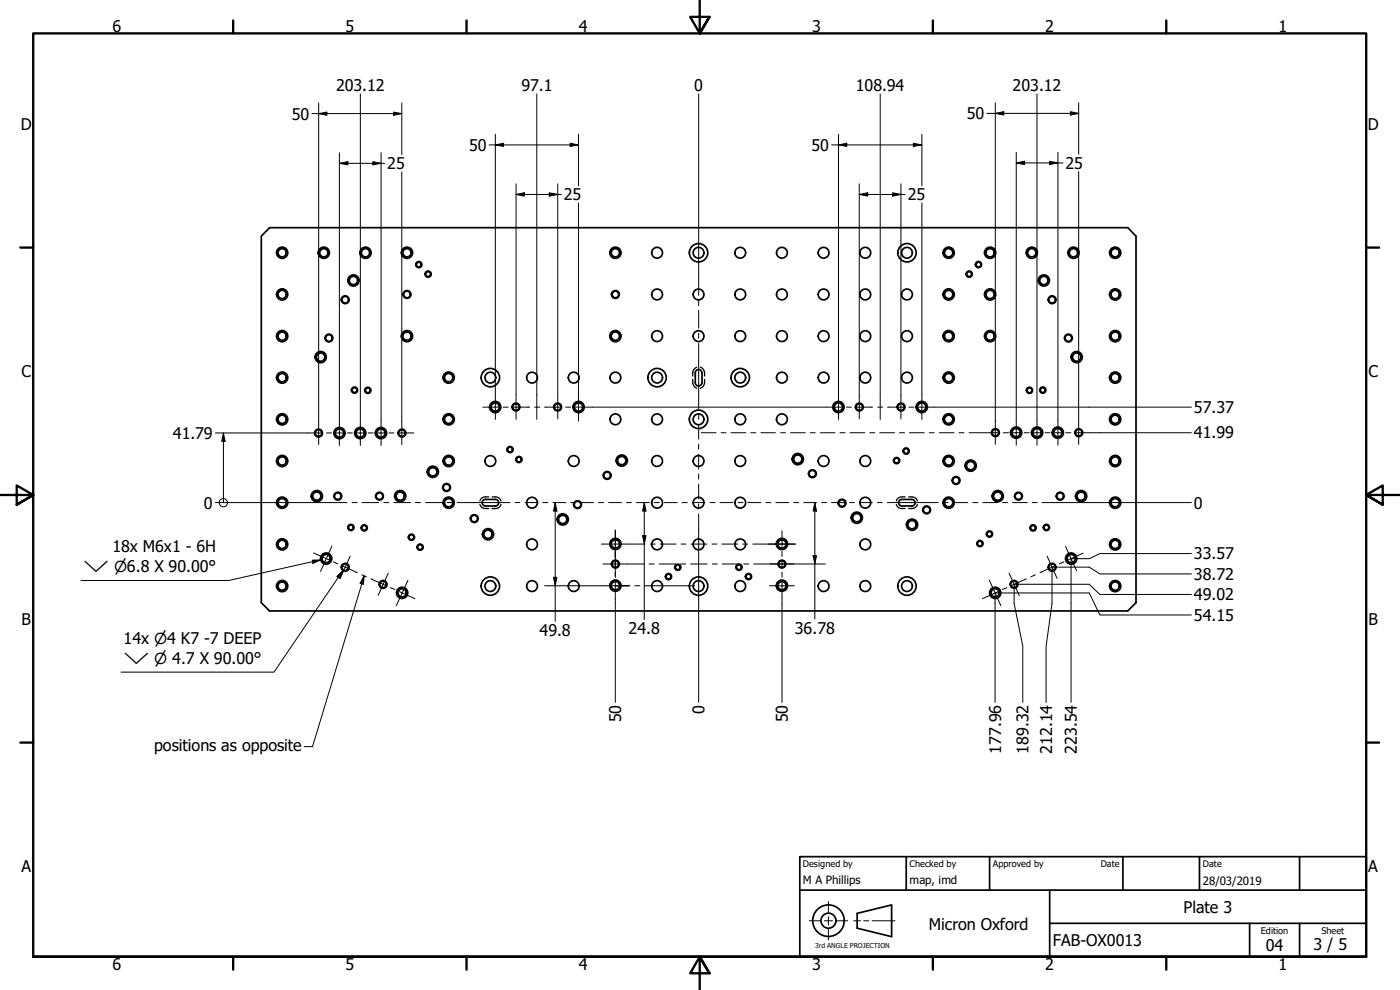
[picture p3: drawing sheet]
<svg xmlns="http://www.w3.org/2000/svg" width="420mm" height="297mm" viewBox="0 0 420 297" stroke-linecap="round" stroke-linejoin="round" font-family="sans-serif">
<!-- layer: Hidden (ISO) -->
<path d="M207.9 113.8a2.35 2.35 0 0 0 1.2 2.7M209.1 110.2a2.2 2.2 0 0 0-1.2 2.6M210.2 110.2a2.13 2.13 0 0 1 1.3 2.6M211.5 113.8a2.29 2.29 0 0 1-1.3 2.7M144 151.4a2.05 2.05 0 0 0 2.7 1.2M146.7 149.1a2.16 2.16 0 0 0-2.7 1.2M147.7 149.1a2.16 2.16 0 0 1 2.7 1.2M150.4 151.4a2.05 2.05 0 0 1-2.7 1.2M269 151.4a2.05 2.05 0 0 0 2.7 1.2M271.7 149.1a2.16 2.16 0 0 0-2.7 1.2M272.7 149.1a2.16 2.16 0 0 1 2.6 1.2M275.3 151.4a2.05 2.05 0 0 1-2.6 1.2" fill="none" stroke="#000" stroke-width=".38"/>
<!-- layer: Visible (ISO) -->
<g fill="none" stroke="#000" stroke-width=".51">
<path d="M80.9 68.3h257.6l2.4 2.6v109.9l-2.4 2.5h-257.6l-2.5-2.5v-109.9zM83 88.3a1.68 1.68 0 0 1 2.4-1.5 1.68 1.68 0 0 1 .4 2.8 1.68 1.68 0 0 1-2.7-.8l-.1-.5M195.6 88.3a1.62 1.62 0 0 1 2.3-1.4 1.62 1.62 0 0 1 .3 2.7 1.62 1.62 0 0 1-2.6-.8v-.5M208 88.3a1.62 1.62 0 0 1 2.3-1.4 1.62 1.62 0 0 1 .4 2.7 1.62 1.62 0 0 1-2.6-.8l-.1-.5M220.5 88.3a1.62 1.62 0 0 1 2.3-1.4 1.62 1.62 0 0 1 .4 2.7 1.62 1.62 0 0 1-2.6-.8l-.1-.5M233 88.3a1.62 1.62 0 0 1 2.3-1.4 1.62 1.62 0 0 1 .4 2.7 1.62 1.62 0 0 1-2.6-.8l-.1-.5M245.6 88.3a1.62 1.62 0 0 1 2.3-1.4 1.62 1.62 0 0 1 .3 2.7 1.62 1.62 0 0 1-2.6-.8v-.5M258.1 88.3a1.62 1.62 0 0 1 2.3-1.4 1.62 1.62 0 0 1 .3 2.7 1.62 1.62 0 0 1-2.6-.8v-.5M270.6 88.3a1.62 1.62 0 0 1 2.3-1.4 1.62 1.62 0 0 1 .3 2.7 1.62 1.62 0 0 1-2.6-.8v-.5M283 88.3a1.68 1.68 0 0 1 2.4-1.5 1.68 1.68 0 0 1 .4 2.8 1.68 1.68 0 0 1-2.7-.8l-.1-.5M295.5 88.3a1.68 1.68 0 0 1 2.4-1.5 1.68 1.68 0 0 1 .3 2.8 1.68 1.68 0 0 1-2.7-.8v-.5M333 88.3a1.68 1.68 0 0 1 2.4-1.5 1.68 1.68 0 0 1 .4 2.8 1.68 1.68 0 0 1-2.7-.8l-.1-.5"/>
<path d="M208.7 111.8a.98 .98 0 0 1 .9-.9 .98 .98 0 0 1 1 .9M208.7 111.8v3.1M208.7 114.8a.98 .98 0 0 0 .9 1 .98 .98 0 0 0 1-1M210.7 111.8v3.1M148.7 149.8h-3a.98 .98 0 0 0-1 1 .98 .98 0 0 0 1 1h3M148.7 149.8a.98 .98 0 0 1 1 1 .98 .98 0 0 1-1 1M273.7 149.8a.98 .98 0 0 1 .9 1 .98 .98 0 0 1-.9 1M273.7 149.8h-3a.98 .98 0 0 0-1 1 .98 .98 0 0 0 1 1h3"/>
<circle cx="84.7" cy="75.8" r="1.24"/>
<circle cx="84.7" cy="75.8" r="1.68"/>
<circle cx="97.2" cy="75.8" r="1.24"/>
<circle cx="97.2" cy="75.8" r="1.68"/>
<circle cx="109.7" cy="75.8" r="1.24"/>
<circle cx="109.7" cy="75.8" r="1.68"/>
<circle cx="122.1" cy="75.8" r="1.24"/>
<circle cx="122.1" cy="75.8" r="1.68"/>
<circle cx="125.7" cy="79.4" r=".73"/>
<circle cx="125.7" cy="79.4" r=".92"/>
<circle cx="184.7" cy="75.8" r="1.24"/>
<circle cx="184.7" cy="75.8" r="1.68"/>
<circle cx="197.2" cy="75.8" r="1.62"/>
<circle cx="209.6" cy="75.8" r="1.62"/>
<circle cx="209.6" cy="75.8" r="2.76"/>
<circle cx="222.2" cy="75.8" r="1.62"/>
<circle cx="234.7" cy="75.8" r="1.62"/>
<circle cx="247.2" cy="75.8" r="1.62"/>
<circle cx="259.7" cy="75.8" r="1.62"/>
<circle cx="272.2" cy="75.8" r="1.62"/>
<circle cx="272.2" cy="75.8" r="2.76"/>
<circle cx="284.7" cy="75.8" r="1.24"/>
<circle cx="284.7" cy="75.8" r="1.68"/>
<circle cx="293.7" cy="79.4" r=".73"/>
<circle cx="293.7" cy="79.4" r=".92"/>
<circle cx="297.1" cy="75.8" r="1.24"/>
<circle cx="297.1" cy="75.8" r="1.68"/>
<circle cx="309.7" cy="75.8" r="1.24"/>
<circle cx="309.7" cy="75.8" r="1.68"/>
<circle cx="322.2" cy="75.8" r="1.24"/>
<circle cx="322.2" cy="75.8" r="1.68"/>
<circle cx="334.7" cy="75.8" r="1.24"/>
<circle cx="334.7" cy="75.8" r="1.68"/>
<circle cx="84.7" cy="88.3" r="1.24"/>
<circle cx="103.6" cy="89.9" r=".98"/>
<circle cx="103.6" cy="89.9" r="1.17"/>
<circle cx="106.1" cy="84.2" r="1.24"/>
<circle cx="106.1" cy="84.2" r="1.68"/>
<circle cx="122.1" cy="88.3" r=".98"/>
<circle cx="122.1" cy="88.3" r="1.17"/>
<circle cx="128.5" cy="82.3" r=".73"/>
<circle cx="128.5" cy="82.3" r=".92"/>
<circle cx="184.7" cy="88.3" r=".98"/>
<circle cx="184.7" cy="88.3" r="1.17"/>
<circle cx="284.7" cy="88.3" r="1.24"/>
<circle cx="290.9" cy="82.3" r=".73"/>
<circle cx="290.9" cy="82.3" r=".92"/>
<circle cx="297.1" cy="88.3" r="1.24"/>
<circle cx="313.3" cy="84.2" r="1.24"/>
<circle cx="313.3" cy="84.2" r="1.68"/>
<circle cx="315.8" cy="89.9" r=".98"/>
<circle cx="315.8" cy="89.9" r="1.17"/>
<circle cx="334.7" cy="88.3" r="1.24"/>
<circle cx="84.7" cy="113.3" r="1.24"/>
<circle cx="84.7" cy="100.9" r="1.24"/>
<circle cx="84.7" cy="100.9" r="1.68"/>
<circle cx="84.7" cy="113.3" r="1.68"/>
<circle cx="96.2" cy="107.1" r="1.24"/>
<circle cx="96.2" cy="107.1" r="1.68"/>
<circle cx="98.7" cy="101.4" r=".98"/>
<circle cx="98.7" cy="101.4" r="1.17"/>
<circle cx="106.4" cy="117" r=".73"/>
<circle cx="106.4" cy="117" r=".92"/>
<circle cx="110.4" cy="117.1" r=".73"/>
<circle cx="110.4" cy="117.1" r=".92"/>
<circle cx="122.1" cy="100.9" r="1.24"/>
<circle cx="122.1" cy="100.9" r="1.68"/>
<circle cx="134.7" cy="113.3" r="1.24"/>
<circle cx="134.7" cy="113.3" r="1.68"/>
<circle cx="147.2" cy="113.3" r="1.62"/>
<circle cx="147.2" cy="113.3" r="2.76"/>
<circle cx="159.7" cy="113.3" r="1.62"/>
<circle cx="172.2" cy="113.3" r="1.62"/>
<circle cx="184.7" cy="100.9" r="1.24"/>
<circle cx="184.7" cy="113.3" r="1.62"/>
<circle cx="184.7" cy="100.9" r="1.68"/>
<circle cx="197.2" cy="113.3" r="1.62"/>
<circle cx="197.2" cy="100.9" r="1.62"/>
<circle cx="197.2" cy="113.3" r="2.76"/>
<circle cx="209.6" cy="100.9" r="1.62"/>
<circle cx="222.2" cy="113.3" r="1.62"/>
<circle cx="222.2" cy="100.9" r="1.62"/>
<circle cx="222.2" cy="113.3" r="2.76"/>
<circle cx="234.7" cy="100.9" r="1.62"/>
<circle cx="234.7" cy="113.3" r="1.62"/>
<circle cx="247.2" cy="113.3" r="1.62"/>
<circle cx="247.2" cy="100.9" r="1.62"/>
<circle cx="259.7" cy="113.3" r="1.62"/>
<circle cx="259.7" cy="100.9" r="1.62"/>
<circle cx="272.2" cy="100.9" r="1.62"/>
<circle cx="272.2" cy="113.3" r="1.62"/>
<circle cx="284.7" cy="113.3" r="1.24"/>
<circle cx="284.7" cy="100.9" r="1.24"/>
<circle cx="284.7" cy="113.3" r="1.68"/>
<circle cx="284.7" cy="100.9" r="1.68"/>
<circle cx="297.1" cy="100.9" r="1.24"/>
<circle cx="297.1" cy="100.9" r="1.68"/>
<circle cx="309" cy="117.1" r=".73"/>
<circle cx="309" cy="117.1" r=".92"/>
<circle cx="313" cy="117" r=".73"/>
<circle cx="313" cy="117" r=".92"/>
<circle cx="320.6" cy="101.4" r=".98"/>
<circle cx="320.6" cy="101.4" r="1.17"/>
<circle cx="323.1" cy="107.1" r="1.24"/>
<circle cx="323.1" cy="107.1" r="1.68"/>
<circle cx="334.7" cy="113.3" r="1.24"/>
<circle cx="334.7" cy="100.9" r="1.24"/>
<circle cx="334.7" cy="113.3" r="1.68"/>
<circle cx="334.7" cy="100.9" r="1.68"/>
<circle cx="84.7" cy="138.3" r="1.24"/>
<circle cx="84.7" cy="125.8" r="1.24"/>
<circle cx="84.7" cy="138.3" r="1.68"/>
<circle cx="84.7" cy="125.8" r="1.68"/>
<circle cx="95.6" cy="129.9" r=".98"/>
<circle cx="95.6" cy="129.9" r="1.17"/>
<circle cx="101.9" cy="129.9" r="1.24"/>
<circle cx="101.9" cy="129.9" r="1.68"/>
<circle cx="108.1" cy="129.9" r="1.24"/>
<circle cx="108.1" cy="129.9" r="1.68"/>
<circle cx="114.3" cy="129.9" r="1.24"/>
<circle cx="114.3" cy="129.9" r="1.68"/>
<circle cx="120.6" cy="129.9" r=".98"/>
<circle cx="120.6" cy="129.9" r="1.17"/>
<circle cx="134.7" cy="125.8" r="1.24"/>
<circle cx="134.7" cy="138.3" r="1.24"/>
<circle cx="134.7" cy="138.3" r="1.68"/>
<circle cx="134.7" cy="125.8" r="1.68"/>
<circle cx="147.2" cy="138.3" r="1.62"/>
<circle cx="148.6" cy="122.1" r="1.24"/>
<circle cx="148.6" cy="122.1" r="1.68"/>
<circle cx="153.1" cy="134.9" r=".73"/>
<circle cx="153.1" cy="134.9" r=".92"/>
<circle cx="154.8" cy="122.1" r=".98"/>
<circle cx="154.8" cy="122.1" r="1.17"/>
<circle cx="155.7" cy="137.9" r=".73"/>
<circle cx="155.7" cy="137.9" r=".92"/>
<circle cx="167.4" cy="122.1" r=".98"/>
<circle cx="167.4" cy="122.1" r="1.17"/>
<circle cx="172.2" cy="138.3" r="1.62"/>
<circle cx="173.6" cy="122.1" r="1.24"/>
<circle cx="173.6" cy="122.1" r="1.68"/>
<circle cx="184.7" cy="125.8" r="1.62"/>
<circle cx="186.6" cy="138.2" r="1.24"/>
<circle cx="186.6" cy="138.2" r="1.68"/>
<circle cx="197.2" cy="125.8" r="1.62"/>
<circle cx="197.2" cy="138.3" r="1.62"/>
<circle cx="209.6" cy="125.8" r="1.62"/>
<circle cx="209.6" cy="138.3" r="1.62"/>
<circle cx="209.6" cy="125.8" r="2.76"/>
<circle cx="222.2" cy="138.3" r="1.62"/>
<circle cx="222.2" cy="125.8" r="1.62"/>
<circle cx="234.7" cy="125.8" r="1.62"/>
<circle cx="239.4" cy="137.7" r="1.24"/>
<circle cx="239.4" cy="137.7" r="1.68"/>
<circle cx="247.2" cy="138.3" r="1.62"/>
<circle cx="251.6" cy="122.1" r="1.24"/>
<circle cx="251.6" cy="122.1" r="1.68"/>
<circle cx="257.9" cy="122.1" r=".98"/>
<circle cx="257.9" cy="122.1" r="1.17"/>
<circle cx="259.7" cy="138.3" r="1.62"/>
<circle cx="269.1" cy="138.2" r=".73"/>
<circle cx="269.1" cy="138.2" r=".92"/>
<circle cx="270.4" cy="122.1" r=".98"/>
<circle cx="270.4" cy="122.1" r="1.17"/>
<circle cx="271.9" cy="135.3" r=".73"/>
<circle cx="271.9" cy="135.3" r=".92"/>
<circle cx="276.6" cy="122.1" r="1.24"/>
<circle cx="276.6" cy="122.1" r="1.68"/>
<circle cx="284.7" cy="138.3" r="1.24"/>
<circle cx="284.7" cy="125.8" r="1.24"/>
<circle cx="284.7" cy="125.8" r="1.68"/>
<circle cx="284.7" cy="138.3" r="1.68"/>
<circle cx="291.3" cy="139.7" r="1.24"/>
<circle cx="291.3" cy="139.7" r="1.68"/>
<circle cx="298.7" cy="129.8" r=".98"/>
<circle cx="298.7" cy="129.8" r="1.17"/>
<circle cx="305" cy="129.8" r="1.24"/>
<circle cx="305" cy="129.8" r="1.68"/>
<circle cx="311.2" cy="129.8" r="1.24"/>
<circle cx="311.2" cy="129.8" r="1.68"/>
<circle cx="317.5" cy="129.8" r="1.24"/>
<circle cx="317.5" cy="129.8" r="1.68"/>
<circle cx="323.8" cy="129.8" r=".98"/>
<circle cx="323.8" cy="129.8" r="1.17"/>
<circle cx="334.7" cy="125.8" r="1.24"/>
<circle cx="334.7" cy="138.3" r="1.24"/>
<circle cx="334.7" cy="138.3" r="1.68"/>
<circle cx="334.7" cy="125.8" r="1.68"/>
<circle cx="84.7" cy="150.8" r="1.24"/>
<circle cx="84.7" cy="150.8" r="1.68"/>
<circle cx="95.1" cy="148.9" r="1.24"/>
<circle cx="95.1" cy="148.9" r="1.68"/>
<circle cx="101.4" cy="148.9" r=".98"/>
<circle cx="101.4" cy="148.9" r="1.17"/>
<circle cx="105.3" cy="158.3" r=".73"/>
<circle cx="105.3" cy="158.3" r=".92"/>
<circle cx="109.3" cy="158.4" r=".73"/>
<circle cx="109.3" cy="158.4" r=".92"/>
<circle cx="113.9" cy="148.9" r=".98"/>
<circle cx="113.9" cy="148.9" r="1.17"/>
<circle cx="120.1" cy="148.9" r="1.24"/>
<circle cx="120.1" cy="148.9" r="1.68"/>
<circle cx="129.9" cy="141.6" r="1.24"/>
<circle cx="129.9" cy="141.6" r="1.68"/>
<circle cx="134" cy="146.3" r=".98"/>
<circle cx="134" cy="146.3" r="1.17"/>
<circle cx="134.7" cy="150.8" r="1.24"/>
<circle cx="134.7" cy="150.8" r="1.68"/>
<circle cx="142.3" cy="155.6" r=".98"/>
<circle cx="142.3" cy="155.6" r="1.17"/>
<circle cx="159.7" cy="150.8" r="1.62"/>
<circle cx="168.9" cy="155.8" r="1.24"/>
<circle cx="168.9" cy="155.8" r="1.68"/>
<circle cx="173.3" cy="151.4" r=".98"/>
<circle cx="173.3" cy="151.4" r="1.17"/>
<circle cx="182.2" cy="142.6" r=".98"/>
<circle cx="182.2" cy="142.6" r="1.17"/>
<circle cx="197.2" cy="150.8" r="1.62"/>
<circle cx="209.6" cy="150.8" r="1.62"/>
<circle cx="222.2" cy="150.8" r="1.62"/>
<circle cx="243.8" cy="142.1" r=".98"/>
<circle cx="243.8" cy="142.1" r="1.17"/>
<circle cx="252.7" cy="151" r=".98"/>
<circle cx="252.7" cy="151" r="1.17"/>
<circle cx="257.1" cy="155.3" r="1.24"/>
<circle cx="257.1" cy="155.3" r="1.68"/>
<circle cx="259.7" cy="150.8" r="1.62"/>
<circle cx="273.7" cy="157.4" r="1.24"/>
<circle cx="273.7" cy="157.4" r="1.68"/>
<circle cx="278.1" cy="153" r=".98"/>
<circle cx="278.1" cy="153" r="1.17"/>
<circle cx="284.7" cy="150.8" r="1.24"/>
<circle cx="284.7" cy="150.8" r="1.68"/>
<circle cx="286.9" cy="144.2" r=".98"/>
<circle cx="286.9" cy="144.2" r="1.17"/>
<circle cx="299.4" cy="148.9" r="1.24"/>
<circle cx="299.4" cy="148.9" r="1.68"/>
<circle cx="305.7" cy="148.9" r=".98"/>
<circle cx="305.7" cy="148.9" r="1.17"/>
<circle cx="310" cy="158.4" r=".73"/>
<circle cx="310" cy="158.4" r=".92"/>
<circle cx="314" cy="158.3" r=".73"/>
<circle cx="314" cy="158.3" r=".92"/>
<circle cx="318.2" cy="148.9" r=".98"/>
<circle cx="318.2" cy="148.9" r="1.17"/>
<circle cx="324.5" cy="148.9" r="1.24"/>
<circle cx="324.5" cy="148.9" r="1.68"/>
<circle cx="334.7" cy="150.8" r="1.24"/>
<circle cx="334.7" cy="150.8" r="1.68"/>
<circle cx="84.7" cy="163.3" r="1.24"/>
<circle cx="84.7" cy="175.8" r="1.24"/>
<circle cx="84.7" cy="163.3" r="1.68"/>
<circle cx="84.7" cy="175.8" r="1.68"/>
<circle cx="97.9" cy="167.6" r="1.24"/>
<circle cx="97.9" cy="167.6" r="1.68"/>
<circle cx="103.6" cy="170.2" r=".98"/>
<circle cx="103.6" cy="170.2" r="1.17"/>
<circle cx="115" cy="175.3" r=".98"/>
<circle cx="115" cy="175.3" r="1.17"/>
<circle cx="120.7" cy="177.9" r="1.24"/>
<circle cx="120.7" cy="177.9" r="1.68"/>
<circle cx="123.5" cy="161.2" r=".73"/>
<circle cx="123.5" cy="161.2" r=".92"/>
<circle cx="126.1" cy="164.2" r=".73"/>
<circle cx="126.1" cy="164.2" r=".92"/>
<circle cx="146.5" cy="160.3" r="1.24"/>
<circle cx="146.5" cy="160.3" r="1.68"/>
<circle cx="147.2" cy="175.8" r="1.62"/>
<circle cx="147.2" cy="175.8" r="2.76"/>
<circle cx="159.7" cy="175.8" r="1.62"/>
<circle cx="159.7" cy="163.3" r="1.62"/>
<circle cx="172.2" cy="175.8" r="1.62"/>
<circle cx="184.7" cy="163.2" r="1.24"/>
<circle cx="184.7" cy="175.7" r="1.24"/>
<circle cx="184.7" cy="169.2" r=".98"/>
<circle cx="184.7" cy="169.2" r="1.17"/>
<circle cx="184.7" cy="175.7" r="1.68"/>
<circle cx="184.7" cy="163.2" r="1.68"/>
<circle cx="197.2" cy="175.8" r="1.62"/>
<circle cx="197.2" cy="163.3" r="1.62"/>
<circle cx="200.6" cy="173" r=".73"/>
<circle cx="200.6" cy="173" r=".92"/>
<circle cx="203.4" cy="170.2" r=".73"/>
<circle cx="203.4" cy="170.2" r=".92"/>
<circle cx="209.6" cy="175.8" r="1.62"/>
<circle cx="209.6" cy="163.3" r="1.62"/>
<circle cx="209.6" cy="175.8" r="2.76"/>
<circle cx="221.8" cy="170.2" r=".73"/>
<circle cx="221.8" cy="170.2" r=".92"/>
<circle cx="222.2" cy="175.8" r="1.62"/>
<circle cx="222.2" cy="163.3" r="1.62"/>
<circle cx="224.6" cy="173" r=".73"/>
<circle cx="224.6" cy="173" r=".92"/>
<circle cx="234.7" cy="175.7" r="1.24"/>
<circle cx="234.7" cy="163.2" r="1.24"/>
<circle cx="234.7" cy="169.2" r=".98"/>
<circle cx="234.7" cy="169.2" r="1.17"/>
<circle cx="234.7" cy="175.7" r="1.68"/>
<circle cx="234.7" cy="163.2" r="1.68"/>
<circle cx="247.2" cy="175.8" r="1.62"/>
<circle cx="259.7" cy="163.3" r="1.62"/>
<circle cx="259.7" cy="175.8" r="1.62"/>
<circle cx="272.2" cy="175.8" r="1.62"/>
<circle cx="272.2" cy="175.8" r="2.76"/>
<circle cx="294.1" cy="163.1" r=".73"/>
<circle cx="294.1" cy="163.1" r=".92"/>
<circle cx="297" cy="160.2" r=".73"/>
<circle cx="297" cy="160.2" r=".92"/>
<circle cx="298.7" cy="177.9" r="1.24"/>
<circle cx="298.7" cy="177.9" r="1.68"/>
<circle cx="304.3" cy="175.3" r=".98"/>
<circle cx="304.3" cy="175.3" r="1.17"/>
<circle cx="315.8" cy="170.2" r=".98"/>
<circle cx="315.8" cy="170.2" r="1.17"/>
<circle cx="321.5" cy="167.6" r="1.24"/>
<circle cx="321.5" cy="167.6" r="1.68"/>
<circle cx="334.7" cy="163.3" r="1.24"/>
<circle cx="334.7" cy="175.8" r="1.24"/>
<circle cx="334.7" cy="175.8" r="1.68"/>
<circle cx="334.7" cy="163.3" r="1.68"/>
</g>
<!-- layer: Visible Narrow (ISO) -->
<g fill="none" stroke="#000" stroke-width=".38">
<path d="M86.1 76.1a1.49 1.49 0 0 0-1.2-1.7 1.49 1.49 0 0 0-1.7 1.2 1.49 1.49 0 0 0 1.2 1.7M98.7 76.1a1.49 1.49 0 0 0-1.3-1.7 1.49 1.49 0 0 0-1.7 1.2 1.49 1.49 0 0 0 1.2 1.7M111.2 76.1a1.49 1.49 0 0 0-1.2-1.7 1.49 1.49 0 0 0-1.8 1.2 1.49 1.49 0 0 0 1.2 1.7M123.6 76.1a1.49 1.49 0 0 0-1.2-1.7 1.49 1.49 0 0 0-1.7 1.2 1.49 1.49 0 0 0 1.2 1.7M186.2 76.1a1.49 1.49 0 0 0-1.3-1.7 1.49 1.49 0 0 0-1.7 1.2 1.49 1.49 0 0 0 1.2 1.7M286.2 76.1a1.49 1.49 0 0 0-1.2-1.7 1.49 1.49 0 0 0-1.8 1.2 1.49 1.49 0 0 0 1.2 1.7M298.6 76.1a1.49 1.49 0 0 0-1.2-1.7 1.49 1.49 0 0 0-1.7 1.2 1.49 1.49 0 0 0 1.2 1.7M311.1 76.1a1.49 1.49 0 0 0-1.2-1.7 1.49 1.49 0 0 0-1.7 1.2 1.49 1.49 0 0 0 1.2 1.7M323.6 76.1a1.49 1.49 0 0 0-1.2-1.7 1.49 1.49 0 0 0-1.7 1.2 1.49 1.49 0 0 0 1.2 1.7M336.1 76.1a1.49 1.49 0 0 0-1.2-1.7 1.49 1.49 0 0 0-1.7 1.2 1.49 1.49 0 0 0 1.2 1.7M86.1 88.6a1.49 1.49 0 0 0-1.2-1.7 1.49 1.49 0 0 0-1.7 1.2 1.49 1.49 0 0 0 1.2 1.7M107.5 84.4a1.49 1.49 0 0 0-1.2-1.7 1.49 1.49 0 0 0-1.7 1.2 1.49 1.49 0 0 0 1.2 1.7"/>
<path d="M286.2 88.6a1.49 1.49 0 0 0-1.2-1.7 1.49 1.49 0 0 0-1.8 1.2 1.49 1.49 0 0 0 1.2 1.7M298.6 88.6a1.49 1.49 0 0 0-1.2-1.7 1.49 1.49 0 0 0-1.7 1.2 1.49 1.49 0 0 0 1.2 1.7M314.7 84.4a1.49 1.49 0 0 0-1.2-1.7 1.49 1.49 0 0 0-1.7 1.2 1.49 1.49 0 0 0 1.2 1.7M336.1 88.6a1.49 1.49 0 0 0-1.2-1.7 1.49 1.49 0 0 0-1.7 1.2 1.49 1.49 0 0 0 1.2 1.7M86.1 113.6a1.49 1.49 0 0 0-1.2-1.8 1.49 1.49 0 0 0-1.7 1.2 1.49 1.49 0 0 0 1.2 1.8M86.1 101.1a1.49 1.49 0 0 0-1.2-1.7 1.49 1.49 0 0 0-1.7 1.2 1.49 1.49 0 0 0 1.2 1.7M97.7 107.4a1.49 1.49 0 0 0-1.2-1.7 1.49 1.49 0 0 0-1.7 1.2 1.49 1.49 0 0 0 1.2 1.7M123.6 101.1a1.49 1.49 0 0 0-1.2-1.7 1.49 1.49 0 0 0-1.7 1.2 1.49 1.49 0 0 0 1.2 1.7M136.1 113.6a1.49 1.49 0 0 0-1.2-1.8 1.49 1.49 0 0 0-1.7 1.2 1.49 1.49 0 0 0 1.2 1.8M186.2 101.1a1.49 1.49 0 0 0-1.3-1.7 1.49 1.49 0 0 0-1.7 1.2 1.49 1.49 0 0 0 1.2 1.7M286.2 113.6a1.49 1.49 0 0 0-1.2-1.8 1.49 1.49 0 0 0-1.8 1.2 1.49 1.49 0 0 0 1.2 1.8M286.2 101.1a1.49 1.49 0 0 0-1.2-1.7 1.49 1.49 0 0 0-1.8 1.2 1.49 1.49 0 0 0 1.2 1.7"/>
<path d="M298.6 101.1a1.49 1.49 0 0 0-1.2-1.7 1.49 1.49 0 0 0-1.7 1.2 1.49 1.49 0 0 0 1.2 1.7M324.6 107.4a1.49 1.49 0 0 0-1.2-1.7 1.49 1.49 0 0 0-1.7 1.2 1.49 1.49 0 0 0 1.2 1.7M336.1 101.1a1.49 1.49 0 0 0-1.2-1.7 1.49 1.49 0 0 0-1.7 1.2 1.49 1.49 0 0 0 1.2 1.7M336.1 113.6a1.49 1.49 0 0 0-1.2-1.8 1.49 1.49 0 0 0-1.7 1.2 1.49 1.49 0 0 0 1.2 1.8M86.1 138.6a1.49 1.49 0 0 0-1.2-1.7 1.49 1.49 0 0 0-1.7 1.2 1.49 1.49 0 0 0 1.2 1.7M86.1 126.1a1.49 1.49 0 0 0-1.2-1.8 1.49 1.49 0 0 0-1.7 1.3 1.49 1.49 0 0 0 1.2 1.7M103.4 130.2a1.49 1.49 0 0 0-1.3-1.7 1.49 1.49 0 0 0-1.7 1.2 1.49 1.49 0 0 0 1.2 1.7M109.6 130.2a1.49 1.49 0 0 0-1.2-1.7 1.49 1.49 0 0 0-1.8 1.2 1.49 1.49 0 0 0 1.2 1.7M115.8 130.2a1.49 1.49 0 0 0-1.2-1.7 1.49 1.49 0 0 0-1.7 1.2 1.49 1.49 0 0 0 1.2 1.7M136.1 126.1a1.49 1.49 0 0 0-1.2-1.8 1.49 1.49 0 0 0-1.7 1.3 1.49 1.49 0 0 0 1.2 1.7M136.1 138.6a1.49 1.49 0 0 0-1.2-1.7 1.49 1.49 0 0 0-1.7 1.2 1.49 1.49 0 0 0 1.2 1.7M150.1 122.4a1.49 1.49 0 0 0-1.2-1.7 1.49 1.49 0 0 0-1.7 1.2 1.49 1.49 0 0 0 1.2 1.7"/>
<path d="M175.1 122.4a1.49 1.49 0 0 0-1.2-1.7 1.49 1.49 0 0 0-1.7 1.2 1.49 1.49 0 0 0 1.2 1.7M188.1 138.5a1.49 1.49 0 0 0-1.2-1.8 1.49 1.49 0 0 0-1.8 1.2 1.49 1.49 0 0 0 1.2 1.8M240.9 138a1.49 1.49 0 0 0-1.2-1.7 1.49 1.49 0 0 0-1.7 1.2 1.49 1.49 0 0 0 1.2 1.7M253.1 122.4a1.49 1.49 0 0 0-1.2-1.7 1.49 1.49 0 0 0-1.8 1.2 1.49 1.49 0 0 0 1.3 1.7M278.1 122.4a1.49 1.49 0 0 0-1.2-1.7 1.49 1.49 0 0 0-1.7 1.2 1.49 1.49 0 0 0 1.2 1.7M286.2 138.6a1.49 1.49 0 0 0-1.2-1.7 1.49 1.49 0 0 0-1.8 1.2 1.49 1.49 0 0 0 1.2 1.7M286.2 126.1a1.49 1.49 0 0 0-1.2-1.8 1.49 1.49 0 0 0-1.8 1.3 1.49 1.49 0 0 0 1.2 1.7M292.8 140a1.49 1.49 0 0 0-1.2-1.8 1.49 1.49 0 0 0-1.8 1.3 1.49 1.49 0 0 0 1.2 1.7M306.4 130.1a1.49 1.49 0 0 0-1.2-1.8 1.49 1.49 0 0 0-1.7 1.3 1.49 1.49 0 0 0 1.2 1.7M312.7 130.1a1.49 1.49 0 0 0-1.2-1.8 1.49 1.49 0 0 0-1.7 1.3 1.49 1.49 0 0 0 1.2 1.7M318.9 130.1a1.49 1.49 0 0 0-1.2-1.8 1.49 1.49 0 0 0-1.7 1.3 1.49 1.49 0 0 0 1.2 1.7M336.1 126.1a1.49 1.49 0 0 0-1.2-1.8 1.49 1.49 0 0 0-1.7 1.3 1.49 1.49 0 0 0 1.2 1.7"/>
<path d="M336.1 138.6a1.49 1.49 0 0 0-1.2-1.7 1.49 1.49 0 0 0-1.7 1.2 1.49 1.49 0 0 0 1.2 1.7M86.1 151.1a1.49 1.49 0 0 0-1.2-1.7 1.49 1.49 0 0 0-1.7 1.2 1.49 1.49 0 0 0 1.2 1.7M96.6 149.1a1.49 1.49 0 0 0-1.2-1.7 1.49 1.49 0 0 0-1.8 1.2 1.49 1.49 0 0 0 1.2 1.7M121.6 149.1a1.49 1.49 0 0 0-1.2-1.7 1.49 1.49 0 0 0-1.8 1.2 1.49 1.49 0 0 0 1.3 1.7M131.4 141.8a1.49 1.49 0 0 0-1.3-1.7 1.49 1.49 0 0 0-1.7 1.2 1.49 1.49 0 0 0 1.2 1.7M136.1 151.1a1.49 1.49 0 0 0-1.2-1.7 1.49 1.49 0 0 0-1.7 1.2 1.49 1.49 0 0 0 1.2 1.7M170.3 156.1a1.49 1.49 0 0 0-1.2-1.7 1.49 1.49 0 0 0-1.7 1.2 1.49 1.49 0 0 0 1.2 1.7M258.6 155.6a1.49 1.49 0 0 0-1.2-1.7 1.49 1.49 0 0 0-1.7 1.2 1.49 1.49 0 0 0 1.2 1.7M275.2 157.7a1.49 1.49 0 0 0-1.2-1.7 1.49 1.49 0 0 0-1.8 1.2 1.49 1.49 0 0 0 1.3 1.7M286.2 151.1a1.49 1.49 0 0 0-1.2-1.7 1.49 1.49 0 0 0-1.8 1.2 1.49 1.49 0 0 0 1.2 1.7M300.9 149.1a1.49 1.49 0 0 0-1.2-1.7 1.49 1.49 0 0 0-1.7 1.2 1.49 1.49 0 0 0 1.2 1.7M325.9 149.1a1.49 1.49 0 0 0-1.2-1.7 1.49 1.49 0 0 0-1.7 1.2 1.49 1.49 0 0 0 1.2 1.7"/>
<path d="M336.1 151.1a1.49 1.49 0 0 0-1.2-1.7 1.49 1.49 0 0 0-1.7 1.2 1.49 1.49 0 0 0 1.2 1.7M86.1 163.6a1.49 1.49 0 0 0-1.2-1.7 1.49 1.49 0 0 0-1.7 1.2 1.49 1.49 0 0 0 1.2 1.7M86.1 176.1a1.49 1.49 0 0 0-1.2-1.7 1.49 1.49 0 0 0-1.7 1.2 1.49 1.49 0 0 0 1.2 1.7M99.4 167.9a1.49 1.49 0 0 0-1.3-1.8 1.49 1.49 0 0 0-1.7 1.2 1.49 1.49 0 0 0 1.2 1.8M122.2 178.1a1.49 1.49 0 0 0-1.3-1.7 1.49 1.49 0 0 0-1.7 1.2 1.49 1.49 0 0 0 1.2 1.8M147.9 160.6a1.49 1.49 0 0 0-1.2-1.8 1.49 1.49 0 0 0-1.7 1.2 1.49 1.49 0 0 0 1.2 1.8M186.2 163.5a1.49 1.49 0 0 0-1.3-1.8 1.49 1.49 0 0 0-1.7 1.3 1.49 1.49 0 0 0 1.2 1.7M186.2 176a1.49 1.49 0 0 0-1.3-1.7 1.49 1.49 0 0 0-1.7 1.2 1.49 1.49 0 0 0 1.2 1.7M236.1 163.5a1.49 1.49 0 0 0-1.2-1.8 1.49 1.49 0 0 0-1.7 1.3 1.49 1.49 0 0 0 1.2 1.7M236.1 176a1.49 1.49 0 0 0-1.2-1.7 1.49 1.49 0 0 0-1.7 1.2 1.49 1.49 0 0 0 1.2 1.7M300.1 178.1a1.49 1.49 0 0 0-1.2-1.7 1.49 1.49 0 0 0-1.7 1.2 1.49 1.49 0 0 0 1.2 1.8M322.9 167.9a1.49 1.49 0 0 0-1.2-1.8 1.49 1.49 0 0 0-1.7 1.2 1.49 1.49 0 0 0 1.2 1.8"/>
<path d="M336.1 176.1a1.49 1.49 0 0 0-1.2-1.7 1.49 1.49 0 0 0-1.7 1.2 1.49 1.49 0 0 0 1.2 1.7M336.1 163.6a1.49 1.49 0 0 0-1.2-1.7 1.49 1.49 0 0 0-1.7 1.2 1.49 1.49 0 0 0 1.2 1.7"/>
</g>
<!-- layer: Border (ISO) -->
<g fill="none" stroke="#000" stroke-width=".7">
<path d="M70 6.1v3.9M140 6.1v3.9M210 0v10l-2.9-4.9h5.8l-2.9 4.9 2.9-4.9M280 6.1v3.9M350 6.1v3.9M6.1 74.3h3.9M410 74.3h3.9M0 148.5h10l-5-2.8v5.7l5-2.9-5 2.9M420 148.5h-10l5-2.8v5.7l-5-2.9 5 2.9M6.1 222.8h3.9M410 222.8h3.9M10 287.1v-277.1h400v277.1h-400h400"/>
<path d="M70 287.1v3.8M140 287.1v3.8M212.9 292l-2.9-4.9 2.9 4.9h-5.8l2.9-4.9v9.9M280 287.1v3.8M350 287.1v3.8"/>
</g>
<!-- layer: Sketch Geometry (ANSI) -->
<path d="M242.9 276.3h3.2M247.4 276.3h2.5M248.6 270.5v3.3M248.6 275v2.5M248.6 278.8v3.3M251.1 276.3h3.3M256.2 276.3h2.1M259.2 276.3h1.5M261.7 276.3h6.9" fill="none" stroke="#000" stroke-width=".3"/>
<g fill="none" stroke="#000" stroke-width=".51">
<path d="M257.2 274.1l10.4-2.6v9.5l-10.4-2.5z"/>
<circle cx="248.6" cy="276.2" r="4.7"/>
<circle cx="248.6" cy="276.2" r="2.25"/>
</g>
<!-- layer: Title (ISO) -->
<path d="M240 257h170v30.1h-170zM272 257v10.1M297 257v10.1M337 257v10.1M360 257v10.1M390 257v10.1M240 267.1h170M315 277h95M315 267.1v20M375 277v10.1M390 277v10.1" fill="none" stroke="#000" stroke-width=".51"/>
<!-- layer: Symbol (ISO) -->
<path d="M93.7 168.1l2.6-.1-2.4 1zM96.3 168l-27.7 6.2h-44.3M101.1 173l1.8-1.8-.9 2.3zM102.9 171.2l-20.7 30.5h-45.9M109.2 172.8l-1.1 2.2 .9 .3 .3-2.5-15.5 51.2h-2.5" fill="none" stroke="#000" stroke-width=".3"/>
<g fill="#000">
<path d="M93.7 168.1l2.6-.1-2.4 1z" fill-rule="evenodd"/>
<path d="M101.1 173l1.8-1.8-.9 2.3z" fill-rule="evenodd"/>
<path d="M109.3 172.8l-.3 2.5-.9-.3z" fill-rule="evenodd"/>
</g>
<!-- layer: Centerline (ISO) -->
<g fill="none" stroke="#000" stroke-width=".3">
<path d="M209.7 83.3v5.3M209.7 90.2v1.5M209.7 93.1v5.4M209.7 100v1.5M161.1 118.4v7.4M209.7 103v19.8M264.2 118.4v7.4M92.1 129.9h4.4M98 129.9h1.5M101 129.9h1.7M104.3 129.9h1.4M107.3 129.9h1.7"/>
<path d="M110.5 129.9h1.5M113.5 129.9h1.8M116.7 129.9h1.5M119.8 129.9h4.3M144.9 122.2h4.6M151 122.2h1.5M154 122.2h4.9M160.5 122.2h1.5M163.4 122.2h4.9M169.7 122.2h1.6M172.7 122.2h5.1M209.7 124.3v1.5"/>
<path d="M209.7 127.3v4.4M209.7 133.3v1.5M209.7 136.3v4.5M210.4 129.8h4.5M216.4 129.8h1.5M219.4 129.8h4.4M225.3 129.8h1.5M228.3 129.8h4.4M234.3 129.8h1.4M237.2 129.8h4.5M243.1 129.8h1.6M246.2 129.8h4.4"/>
<path d="M247.9 122.2h4.6M252.1 129.8h1.5M254 122.2h1.5M255.1 129.8h4.4M257 122.2h4.9M261 129.8h1.5M263.4 122.2h1.5M264 129.8h4.5M266.4 122.2h4.9M269.9 129.8h1.6M272.8 122.2h1.5M272.9 129.8h4.5"/>
<path d="M275.8 122.2h4.6M278.9 129.8h1.5M281.9 129.8h4.4M287.8 129.8h1.5M290.8 129.8h7.9M298.6 129.8h1M301.1 129.8h1.5M304.1 129.8h1.8M307.3 129.8h1.6M310.4 129.8h1.7M313.6 129.8h1.5M316.6 129.8h1.8"/>
<path d="M319.8 129.8h1.6M322.8 129.8h4.4M99.2 150.8h4.9M105.7 150.8h1.5M108.6 150.8h5.1M115.2 150.8h1.4M118.2 150.8h5M124.7 150.8h1.5M127.7 150.8h5M134.2 150.8h1.5M137.2 150.8h15.8M154.6 150.8h1.4"/>
<path d="M157.5 150.8h3.9M162.9 150.8h1.5M165.9 150.8h3.9M171.3 150.8h1.5M174.2 150.8h3.9M179.6 150.8h1.6M182.6 150.8h3.9M184.7 159.1v4.8M188 150.8h1.5M191 150.8h3.9M196.4 150.8h1.5M199.4 150.8h3.9"/>
<path d="M204.7 150.8h1.5M207.8 150.8h3.8M209.7 142.2v1.5M209.7 145.3v4.4M209.7 151.2v1.5M209.7 154.2v4.5M213.1 150.8h1.5M216.1 150.8h3.9M221.5 150.8h1.4M224.5 150.8h3.8M229.9 150.8h1.4M232.9 150.8h3.8"/>
<path d="M234.7 159.2v4.7M238.2 150.8h1.5M241.2 150.8h3.8M246.6 150.8h1.5M249.6 150.8h3.8M255 150.8h1.4M257.9 150.8h3.9M263.3 150.8h1.5M266.3 150.8h15.3M283.1 150.8h1.4M286.1 150.8h4.3M292 150.8h1.5"/>
<path d="M295 150.8h4.3M300.9 150.8h1.5M303.8 150.8h4.5M309.8 150.8h1.5M312.7 150.8h4.5M94.1 165.9l4.6 2M100.1 168.6l1.3 .6M102.8 169.8l.9 .4M103.6 170.2l3.7 1.6M108.6 172.5l1.4 .6M111.4 173.7l.4 .1M111.6 173.8l4.2 1.9"/>
<path d="M117.2 176.3l1.4 .6M119.9 177.5l.9 .4M120.7 177.9l3.8 1.7M180.5 163.2h13.1M181 169.2h12.3M184.7 165.5v1.5M184.7 168.5v1.7M184.7 171.7v1.5M184.7 174.7v5.2M194.8 169.2h1.5M195.1 163.2h1.6M197.8 169.2h5"/>
<path d="M198.1 163.2h4.8M204.3 169.2h1.5M204.4 163.2h1.5M207.3 169.2h4.9M207.4 163.2h4.8M213.7 163.2h1.4M213.7 169.2h1.6M216.7 163.2h4.7M216.7 169.2h5M222.9 163.2h1.5M223.2 169.2h1.5M225.9 163.2h12.8"/>
<path d="M226.2 169.2h12M234.7 165.5v1.5M234.7 168.5v1.7M234.7 171.7v1.5M234.7 174.7v4.7M299.5 177.5l-4.7 2.1M302.2 176.3l-1.4 .6M308 173.7l-4.5 2M310.7 172.5l-1.3 .6M312.5 171.6l-.4 .2M316.5 169.8l-4.1 1.9M319.3 168.6l-1.4 .6"/>
<path d="M321.6 167.6l-.9 .3M325.1 166l-3.7 1.6"/>
</g>
<!-- layer: Center Mark (ISO) -->
<g fill="none" stroke="#000" stroke-width=".3">
<path d="M148.7 118.4v7.4M154.9 118.5v7.3M167.4 118.7v7M173.6 118v8.4M251.7 118.4v7.4M257.9 118.7v7M270.4 118.7v7M276.7 118.4v7.4M95.6 126.4v7M101.9 126.2v7.5M108.1 126.2v7.5M114.4 126.2v7.5"/>
<path d="M120.6 126.4v7M298.7 126.4v6.9M305 126.1v7.5M311.2 126.1v7.5M317.5 126.1v7.5M323.7 126.4v6.9M184.7 159.1v8.3M99.6 163.8l-3.4 7.6M105.1 166.9l-3 6.6M116.5 172l-3 6.7M122.4 174.1l-3.5 7.6M180.5 175.8h4.2"/>
<path d="M184.7 165.5v7.4M188.8 175.8h-4.1h4.3M190.5 175.8h1.5M193.5 175.8h15M230.7 163.2h8M230.9 175.8h7.5M231.2 169.2h7M296.9 174.1l3.5 7.6M302.8 172l3.1 6.7M314.3 166.9l2.9 6.6M319.8 163.9l3.3 7.3"/>
</g>
<!-- layer: Dimension (ISO) -->
<g fill="none" stroke="#000" stroke-width=".3">
<path d="M93.6 34.1h27M95.6 34.1l2.5-.5v1zM95.6 30.9v95.5M108.1 28.2v98M118.1 33.6l2.5 .5-2.5 .5zM120.6 30.9v15.5M161.1 28.2v90.2M209.7 28.2v55.1M264.2 28.2v90.2M296.2 34h27.5M298.7 34l2.5-.5v1zM298.7 30.8v95.6"/>
<path d="M311.2 28.2v97.9M321.2 33.5l2.5 .5-2.5 .5zM323.7 30.8v15.5M101.9 49l2.5-.5v1zM101.9 49h13.5M101.9 45.8v80.4M111.9 48.5l2.5 .5-2.5 .5zM114.4 45.8v80.4M120.6 51.5v74.9M146.8 43.5h26.8M148.7 43.5l2.4-.5v.9zM148.7 40.3v78.1"/>
<path d="M154.9 58.3l2.5-.5v1.1zM154.9 58.3h13.6M154.9 55.2v63.3M164.8 57.8l2.6 .5-2.6 .6zM167.4 55.2v63.5M171.1 43l2.5 .5-2.5 .4zM173.6 40.3v15.4M249.6 43.5h27.1M251.7 43.5l2.4-.5v.9zM251.7 40.3v78.1M257.9 58.3l2.5-.5v1.1zM257.9 58.3h13.8"/>
<path d="M257.9 55.2v63.5M267.9 57.8l2.5 .5-2.5 .6zM270.4 55.2v63.5M274.1 43l2.6 .5-2.6 .4zM276.7 40.3v15.4M305 48.9l2.5-.5v1zM305 48.9h14M305 45.7v80.4M315 48.4l2.5 .5-2.5 .5zM317.5 45.7v80.4M323.7 51.5v74.9M173.6 60.9v57.1"/>
<path d="M276.7 60.9v57.5M64.6 129.9h27.5M67.1 129.9l.5 2.5h-1.1zM67.1 129.9v20.9M177.8 122.2h31.7M209.8 122.2h38.1M280.4 122.2h77.2M327.2 129.8h30.4M64.6 150.8h34.6M166.6 150.8l.5 2.5h-1zM166.6 150.8v35.6M193.4 150.8l.5 2.5h-1.1z"/>
<path d="M193.4 150.8v35.1M209.7 158.7v4.4M244.5 150.8l.5 2.5h-1zM244.5 150.8v34.9M317.2 150.8h40.4M163.4 175.8h17.1M166.1 173.2h1l-.5 2.6zM184.7 179.9v30.8M192.8 160.7h1.1l-.5 2.5zM209.7 169.3v41.4M209.7 163.3v5.8M234.7 179.4v31.3"/>
<path d="M238.2 169.2h9.5M244 166.7h1l-.5 2.5zM298.6 178.2v32.5M298.9 177.9h6.5M304.4 175.6v5.5l2.6 12.8v16.8M304.6 175.3h22.3l3.2 3.1h27.5M305.6 177.9h21.3l3.2 6.6h27.5M315.7 170.4v10.7l-1.8 12.8v16.8M316 170.2h6.5M321.4 167.9v42.8M322.7 170.2h4.2l3.2 2h27.5M357.6 166.1h-27.5l-3.2 1.5h-5.2"/>
<circle cx="67" cy="150.8" r="1.24"/>
</g>
<g fill="#000">
<path d="M95.6 34.1l2.5-.5v1z" fill-rule="evenodd"/>
<path d="M118.1 33.6l2.5 .5-2.5 .5z" fill-rule="evenodd"/>
<path d="M298.7 34l2.5-.5v1z" fill-rule="evenodd"/>
<path d="M321.2 33.5l2.5 .5-2.5 .5z" fill-rule="evenodd"/>
<path d="M101.9 49l2.5-.5v1z" fill-rule="evenodd"/>
<path d="M111.9 48.5l2.5 .5-2.5 .5z" fill-rule="evenodd"/>
<path d="M148.7 43.5l2.4-.5v.9z" fill-rule="evenodd"/>
<path d="M154.9 58.3l2.5-.5v1.1z" fill-rule="evenodd"/>
<path d="M164.8 57.8l2.6 .5-2.6 .6z" fill-rule="evenodd"/>
<path d="M171.1 43l2.5 .5-2.5 .4z" fill-rule="evenodd"/>
<path d="M251.7 43.5l2.4-.5v.9z" fill-rule="evenodd"/>
<path d="M257.9 58.3l2.5-.5v1.1z" fill-rule="evenodd"/>
<path d="M267.9 57.8l2.5 .5-2.5 .6z" fill-rule="evenodd"/>
<path d="M274.1 43l2.6 .5-2.6 .4z" fill-rule="evenodd"/>
<path d="M305 48.9l2.5-.5v1z" fill-rule="evenodd"/>
<path d="M315 48.4l2.5 .5-2.5 .5z" fill-rule="evenodd"/>
<path d="M67.1 129.9l.5 2.5h-1.1z" fill-rule="evenodd"/>
<path d="M166.6 150.8l.5 2.5h-1z" fill-rule="evenodd"/>
<path d="M193.4 150.8l.5 2.5h-1.1z" fill-rule="evenodd"/>
<path d="M244.5 150.8l.5 2.5h-1z" fill-rule="evenodd"/>
<path d="M166.1 173.2h1l-.5 2.6z" fill-rule="evenodd"/>
<path d="M192.8 160.7h1.1l-.5 2.5z" fill-rule="evenodd"/>
<path d="M244 166.7h1l-.5 2.5z" fill-rule="evenodd"/>
</g>
<g font-size="4.8">
<text x="33.7" y="9.6">6</text>
<text x="103.7" y="9.6">5</text>
<text x="173.7" y="9.6">4</text>
<text x="243.7" y="9.6">3</text>
<text x="313.7" y="9.6">2</text>
<text x="383.7" y="9.6">1</text>
<text x="100.8" y="27.4">203.12</text>
<text x="156.5" y="27.4">97.1</text>
<text x="208.3" y="27.4">0</text>
<text x="256.9" y="27.4">108.94</text>
<text x="303.9" y="27.4">203.12</text>
<text x="87.6" y="35.9">50</text>
<text x="290.2" y="35.7">50</text>
<text x="6.2" y="38.9">D</text>
<text x="410.5" y="38.9">D</text>
<text x="140.8" y="45.2">50</text>
<text x="243.6" y="45.2">50</text>
<text x="116.2" y="50.7">25</text>
<text x="319.8" y="50.7">25</text>
<text x="169.2" y="60.1">25</text>
<text x="272.4" y="60.1">25</text>
<text x="6.4" y="113.1">C</text>
<text x="410.7" y="113.1">C</text>
<text x="358.3" y="123.9">57.37</text>
<text x="51.9" y="131.7">41.79</text>
<text x="358.3" y="131.6">41.99</text>
<text x="61.2" y="152.6">0</text>
<text x="358.3" y="152.6">0</text>
<text x="33.8" y="165.7">18x M6x1 - 6H</text>
<text x="358.3" y="167.8">33.57</text>
<text x="358.3" y="174">38.72</text>
<text x="358.3" y="180.1">49.02</text>
<text x="6.4" y="187.4">B</text>
<text x="161.9" y="190.7">49.8</text>
<text x="188.7" y="190.2">24.8</text>
<text x="238.6" y="190.1">36.78</text>
<text x="358.3" y="186.2">54.15</text>
<text x="410.7" y="187.4">B</text>
<text x="37.1" y="193.2">14x ⌀4 K7 -7 DEEP</text>
<text x="211.4" y="214.1" transform="rotate(-90 211.4 214.1)">0</text>
<text x="186.4" y="216.8" transform="rotate(-90 186.4 216.8)">50</text>
<text x="236.4" y="216.8" transform="rotate(-90 236.4 216.8)">50</text>
<text x="46.3" y="225.3">positions as opposite</text>
<text x="300.4" y="226.1" transform="rotate(-90 300.4 226.1)">177.96</text>
<text x="308.7" y="226.1" transform="rotate(-90 308.7 226.1)">189.32</text>
<text x="315.7" y="226.1" transform="rotate(-90 315.7 226.1)">212.14</text>
<text x="323.2" y="226.1" transform="rotate(-90 323.2 226.1)">223.54</text>
<text x="6.4" y="261.7">A</text>
<text x="410.7" y="261.7">A</text>
<text x="355.2" y="273.9">Plate 3</text>
<text x="278.8" y="279">Micron Oxford</text>
<text x="316" y="283.8">FAB-OX0013</text>
<text x="379.9" y="285.3">04</text>
<text x="394.2" y="285">3 / 5</text>
<text x="33.7" y="290.9">6</text>
<text x="103.7" y="290.9">5</text>
<text x="173.7" y="290.9">4</text>
<text x="243.7" y="290.9">3</text>
<text x="313.7" y="290.9">2</text>
<text x="383.7" y="290.9">1</text>
</g>
<g font-size="4.6">
<text x="25.1" y="171.8">⌵ ⌀6.8 X 90.00°</text>
<text x="37.1" y="199.2">⌵ ⌀ 4.7 X 90.00°</text>
</g>
<g font-size="3.4">
<text x="241" y="265.4">M A Phillips</text>
<text x="273" y="265.4">map, imd</text>
<text x="361" y="265.5">28/03/2019</text>
</g>
<g font-size="2.7">
<text x="241" y="260.1">Designed by</text>
<text x="273" y="260.1">Checked by</text>
<text x="298" y="260.1">Approved by</text>
<text x="330.3" y="260">Date</text>
<text x="361" y="260">Date</text>
<text x="378.4" y="280.1">Edition</text>
<text x="396.6" y="280.1">Sheet</text>
</g>
<text font-size="2" x="244.6" y="284.5">3rd ANGLE PROJECTION</text>
</svg>
